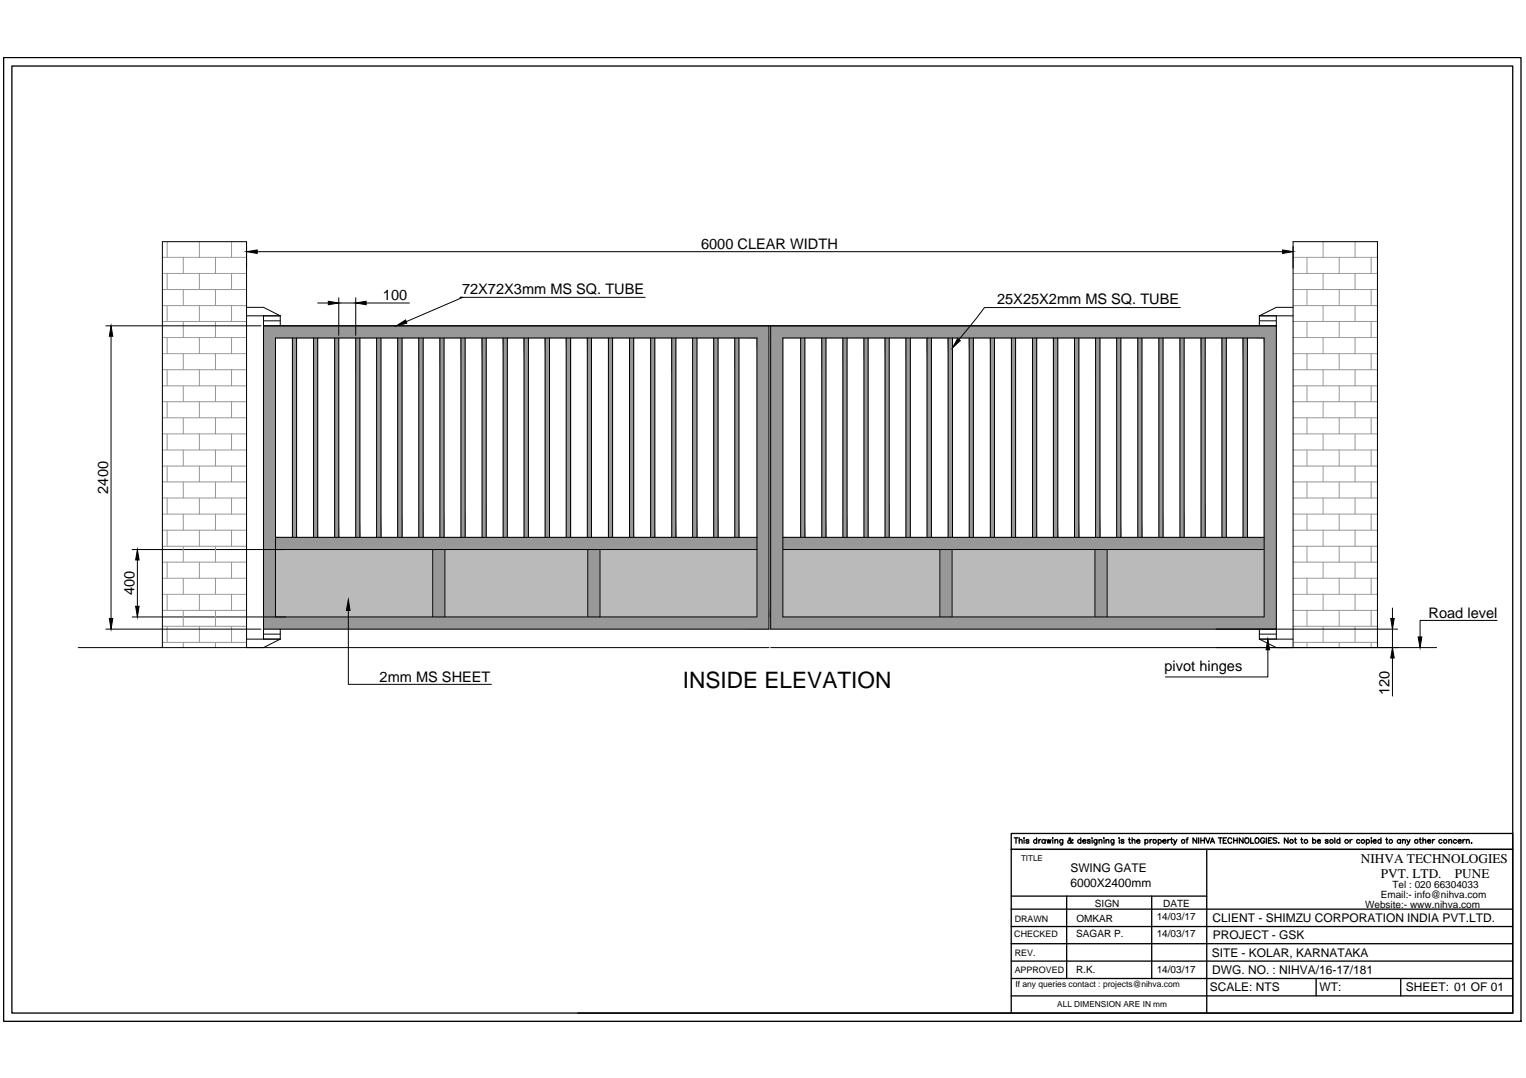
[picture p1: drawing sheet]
<svg xmlns="http://www.w3.org/2000/svg" width="297mm" height="210mm" viewBox="0 0 297 210" stroke-linecap="round" stroke-linejoin="round" font-family="sans-serif">
<!-- layer: 0 -->
<g fill="#989898" stroke="#989898" stroke-width=".19">
<path d="M51.3 63.4v2.4h98.4zM51.3 63.4h98.4v2.4z"/>
<path d="M51.3 65.8v41.2h2.3zM51.3 65.8h2.3v41.2z"/>
<path d="M147.3 65.8v54.3h2.4zM147.3 65.8h2.4v54.3z"/>
<path d="M51.3 107v13.1h2.3zM51.3 107h2.3v13.1z"/>
<path d="M51.3 120.1v2.4h98.4zM51.3 120.1h98.4v2.4z"/>
<path d="M53.6 104.6v2.4h93.7zM53.6 104.6h93.7v2.4z"/>
<path d="M84.2 107v13.1h2.4zM84.2 107h2.4v13.1z"/>
<path d="M114.4 107v13.1h2.4zM114.4 107h2.4v13.1z"/>
<path d="M56.9 65.8v38.8h.8zM56.9 65.8h.8v38.8z"/>
<path d="M97.9 65.8v38.8h.8zM97.9 65.8h.8v38.8z"/>
<path d="M93.8 65.8v38.8h.8zM93.8 65.8h.8v38.8z"/>
<path d="M89.7 65.8v38.8h.8zM89.7 65.8h.8v38.8z"/>
<path d="M85.6 65.8v38.8h.8zM85.6 65.8h.8v38.8z"/>
<path d="M81.5 65.8v38.8h.9zM81.5 65.8h.9v38.8z"/>
<path d="M77.4 65.8v38.8h.9zM77.4 65.8h.9v38.8z"/>
<path d="M73.3 65.8v38.8h.9zM73.3 65.8h.9v38.8z"/>
<path d="M69.2 65.8v38.8h.8zM69.2 65.8h.8v38.8z"/>
<path d="M65.1 65.8v38.8h.8zM65.1 65.8h.8v38.8z"/>
<path d="M61 65.8v38.8h.8zM61 65.8h.8v38.8z"/>
<path d="M102 65.8v38.8h.9zM102 65.8h.9v38.8z"/>
<path d="M138.9 65.8v38.8h.9zM138.9 65.8h.9v38.8z"/>
<path d="M134.8 65.8v38.8h.9zM134.8 65.8h.9v38.8z"/>
<path d="M130.8 65.8v38.8h.8zM130.8 65.8h.8v38.8z"/>
<path d="M126.6 65.8v38.8h.9zM126.6 65.8h.9v38.8z"/>
<path d="M122.5 65.8v38.8h.8zM122.5 65.8h.8v38.8z"/>
<path d="M118.4 65.8v38.8h.8zM118.4 65.8h.8v38.8z"/>
<path d="M114.3 65.8v38.8h.8zM114.3 65.8h.8v38.8z"/>
<path d="M110.2 65.8v38.8h.9zM110.2 65.8h.9v38.8z"/>
<path d="M106.1 65.8v38.8h.9zM106.1 65.8h.9v38.8z"/>
<path d="M143 65.8v38.8h.8zM143 65.8h.8v38.8z"/>
<path d="M150 63.4v2.4h98.4zM150 63.4h98.4v2.4z"/>
<path d="M246.1 65.8v41.2h2.3zM246.1 65.8h2.3v41.2z"/>
<path d="M246.1 107v13.1h2.3zM246.1 107h2.3v13.1z"/>
<path d="M150 65.8v54.3h2.4zM150 65.8h2.4v54.3z"/>
<path d="M150 120.1v2.4h98.4zM150 120.1h98.4v2.4z"/>
<path d="M152.4 104.6v2.4h93.7zM152.4 104.6h93.7v2.4z"/>
<path d="M213.1 107v13.1h2.4zM213.1 107h2.4v13.1z"/>
<path d="M183 107v13.1h2.3zM183 107h2.3v13.1z"/>
<path d="M242 65.8v38.8h.8zM242 65.8h.8v38.8z"/>
<path d="M201 65.8v38.8h.8zM201 65.8h.8v38.8z"/>
<path d="M205 65.8v38.8h.9zM205 65.8h.9v38.8z"/>
<path d="M209.2 65.8v38.8h.8zM209.2 65.8h.8v38.8z"/>
<path d="M213.3 65.8v38.8h.8zM213.3 65.8h.8v38.8z"/>
<path d="M217.4 65.8v38.8h.8zM217.4 65.8h.8v38.8z"/>
<path d="M221.5 65.8v38.8h.8zM221.5 65.8h.8v38.8z"/>
<path d="M225.6 65.8v38.8h.8zM225.6 65.8h.8v38.8z"/>
<path d="M229.7 65.8v38.8h.8zM229.7 65.8h.8v38.8z"/>
<path d="M233.8 65.8v38.8h.8zM233.8 65.8h.8v38.8z"/>
<path d="M237.9 65.8v38.8h.8zM237.9 65.8h.8v38.8z"/>
<path d="M196.9 65.8v38.8h.8zM196.9 65.8h.8v38.8z"/>
<path d="M160 65.8v38.8h.8zM160 65.8h.8v38.8z"/>
<path d="M164.1 65.8v38.8h.8zM164.1 65.8h.8v38.8z"/>
<path d="M168.2 65.8v38.8h.8zM168.2 65.8h.8v38.8z"/>
<path d="M172.3 65.8v38.8h.8zM172.3 65.8h.8v38.8z"/>
<path d="M176.3 65.8v38.8h.9zM176.3 65.8h.9v38.8z"/>
<path d="M180.5 65.8v38.8h.8zM180.5 65.8h.8v38.8z"/>
<path d="M184.6 65.8v38.8h.8zM184.6 65.8h.8v38.8z"/>
<path d="M188.7 65.8v38.8h.8zM188.7 65.8h.8v38.8z"/>
<path d="M192.8 65.8v38.8h.8zM192.8 65.8h.8v38.8z"/>
<path d="M155.9 65.8v38.8h.8zM155.9 65.8h.8v38.8z"/>
</g>
<g fill="none" stroke="#000" stroke-width=".19">
<path d="M48 59.8h3.3l3.3 1.7M50.1 49h199.6M61.8 59h2.1M65.9 58v7.3M65.9 59h3.3M69.2 58v7.3M71.3 59h8.4M125.6 57.9h-36h.5l-11 4.7M229.8 59.9h-38.2l-4.9 6.2M251.7 59.8h-3.3l-3.3 1.7M20.6 63.4h30.2M21.6 65.5v54.9"/>
<path d="M48 61.5h6.6M51.3 61.5v62.9M51.3 63.4h197.1M51.3 62.5h3.3M54.6 61.5v1.9M56.9 65.8v38.8M57.7 65.8v38.8M61 65.8v38.8M61.8 65.8v38.8M65.1 65.8v38.8M65.9 65.8v38.8M69.2 65.8v38.8"/>
<path d="M70 65.8v38.8M73.3 65.8v38.8M74.2 65.8v38.8M77.4 65.8v38.8M78.3 65.8v38.8M81.5 65.8v38.8M82.4 65.8v38.8M85.6 65.8v38.8M86.4 65.8v38.8M89.7 65.8v38.8M90.5 65.8v38.8M93.8 65.8v38.8"/>
<path d="M94.6 65.8v38.8M97.9 65.8v38.8M98.7 65.8v38.8M102 65.8v38.8M102.9 65.8v38.8M106.1 65.8v38.8M107 65.8v38.8M110.2 65.8v38.8M111.1 65.8v38.8M114.3 65.8v38.8M115.1 65.8v38.8M118.4 65.8v38.8"/>
<path d="M119.2 65.8v38.8M122.5 65.8v38.8M123.3 65.8v38.8M126.6 65.8v38.8M127.5 65.8v38.8M130.8 65.8v38.8M131.6 65.8v38.8M134.8 65.8v38.8M135.7 65.8v38.8M138.9 65.8v38.8M139.8 65.8v38.8M143 65.8v38.8"/>
<path d="M143.8 65.8v38.8M149.7 63.4v59.1h-98.4M150 63.4v59.1h122.1M152.4 65.8h93.7v54.3h-93.7zM155.9 65.8v38.8M156.7 65.8v38.8M160 65.8v38.8M160.8 65.8v38.8M164.1 65.8v38.8M164.9 65.8v38.8M168.2 65.8v38.8M169 65.8v38.8"/>
<path d="M172.3 65.8v38.8M173.1 65.8v38.8M176.3 65.8v38.8M177.2 65.8v38.8M180.5 65.8v38.8M181.3 65.8v38.8M184.6 65.8v38.8M185.4 65.8v38.8M188.7 65.8v38.8M189.5 65.8v38.8M192.8 65.8v38.8M193.6 65.8v38.8"/>
<path d="M196.9 65.8v38.8M197.7 65.8v38.8M201 65.8v38.8M201.8 65.8v38.8M205 65.8v38.8M205.9 65.8v38.8M209.2 65.8v38.8M210 65.8v38.8M213.3 65.8v38.8M214.1 65.8v38.8M217.4 65.8v38.8M218.2 65.8v38.8"/>
<path d="M221.5 65.8v38.8M222.3 65.8v38.8M225.6 65.8v38.8M226.4 65.8v38.8M229.7 65.8v38.8M230.5 65.8v38.8M233.8 65.8v38.8M234.6 65.8v38.8M237.9 65.8v38.8M238.7 65.8v38.8M242 65.8v38.8M242.8 65.8v38.8"/>
<path d="M245.1 61.5h6.6M245.1 62.5h3.3M245.1 61.5v1.9M248.4 61.5v62.9M25.7 107h121.6M26.7 109v9.1M53.6 104.6h93.7M67.8 118.9v14.4h27.9M84.2 107v13.1M86.6 107v13.1M114.4 107v13.1M116.8 107v13.1"/>
<path d="M152.4 107h93.7M152.4 104.6h93.7M183 107v13.1M185.3 107v13.1M213.1 107v13.1M215.5 107v13.1M271 118.4v2M15.2 126.1h134.5M20.6 122.5h30.2M25.7 120.1h121.6v-54.3h-93.7v54.3M31.6 126.1v-79h16.4v79M48 124.4h6.6"/>
<path d="M51.3 123.5h3.3M54.6 122.5v1.9M54.6 124.4l-3.3 1.7M150 126.1h129.6M245.1 124.4h6.6M245.1 123.5h3.3M245.1 122.5v1.9M245.1 124.4l3.3 1.7M246.8 126.5v5.3h-19.9M251.7 126.1v-79h16.4v79M271 122.5v3.6M271 128.1v7.4"/>
<path d="M291.4 120.8h-15v3.2"/>
</g>
<g fill="#bababa" stroke="#bababa" stroke-width=".19">
<path d="M53.6 107v13.1h30.6zM53.6 107h30.6v13.1z"/>
<path d="M116.8 107v13.1h30.5zM116.8 107h30.5v13.1z"/>
<path d="M86.6 107v13.1h27.8zM86.6 107h27.8v13.1z"/>
<path d="M215.5 107v13.1h30.6zM215.5 107h30.6v13.1z"/>
<path d="M152.4 107v13.1h30.6zM152.4 107h30.6v13.1z"/>
<path d="M185.3 107v13.1h27.8zM185.3 107h27.8v13.1z"/>
</g>
<g fill="#000" stroke="#000" stroke-width=".19">
<path d="M48 49l2.1-.3v.6zM63.9 58.7l2 .3-2 .3zM69.2 59l2.1-.3v.6zM249.7 48.7l2 .3-2 .3zM21.6 63.4l.4 2.1h-.7zM77.2 63.4l1.7-1.1 .3 .6zM186.4 65.9l.5 .4-1.5 1.4zM26.7 107l.4 2h-.7zM26.4 118.1h.7l-.4 2zM67.8 116.8l.3 2.1h-.7zM21.3 120.4h.7l-.4 2.1zM246.8 124.4l.3 2.1h-.6z"/>
<path d="M270.7 120.4h.7l-.4 2.1zM271 126.1l.4 2h-.7zM276 124h.8l-.4 2.1z"/>
</g>
<g fill="none" stroke="#989898" stroke-width=".19">
<path d="M31.6 50.1h16.4M31.6 53.2h16.4M31.6 56.4h16.4M31.6 59.5h16.4M32.5 47.1v3M32.5 53.2v3.2M32.5 59.5v3.1M35.7 50.1v3.1M35.7 56.4v3.1M38.8 47.1v3M38.8 53.2v3.2M38.8 59.5v3.1"/>
<path d="M41.9 50.1v3.1M41.9 56.4v3.1M45.1 47.1v3M45.1 53.2v3.2M45.1 59.5v3.1M251.7 50.1h16.4M251.7 53.2h16.4M251.7 56.4h16.4M251.7 59.5h16.4M254.4 50.1v3.1M254.4 56.4v3.1M257.5 47.1v3"/>
<path d="M257.5 53.2v3.2M257.5 59.5v3.1M260.7 50.1v3.1M260.7 56.4v3.1M263.8 47.1v3M263.8 53.2v3.2M263.8 59.5v3.1M266.9 50.1v3.1M266.9 56.4v3.1M31.6 62.6h16.4M31.6 65.7h16.4M31.6 68.9h16.4"/>
<path d="M31.6 72h16.4M31.6 75.1h16.4M31.6 78.2h16.4M32.5 65.7v3.2M32.5 72v3.1M32.5 78.2v3.2M35.7 62.6v3.1M35.7 68.9v3.1M35.7 75.1v3.1M38.8 65.7v3.2M38.8 72v3.1M38.8 78.2v3.2"/>
<path d="M41.9 62.6v3.1M41.9 68.9v3.1M41.9 75.1v3.1M45.1 65.7v3.2M45.1 72v3.1M45.1 78.2v3.2M251.7 62.6h16.4M251.7 65.7h16.4M251.7 68.9h16.4M251.7 72h16.4M251.7 75.1h16.4M251.7 78.2h16.4"/>
<path d="M254.4 62.6v3.1M254.4 68.9v3.1M254.4 75.1v3.1M257.5 65.7v3.2M257.5 72v3.1M257.5 78.2v3.2M260.7 62.6v3.1M260.7 68.9v3.1M260.7 75.1v3.1M263.8 65.7v3.2M263.8 72v3.1M263.8 78.2v3.2"/>
<path d="M266.9 62.6v3.1M266.9 68.9v3.1M266.9 75.1v3.1M31.6 81.4h16.4M31.6 84.5h16.4M31.6 87.6h16.4M31.6 90.7h16.4M31.6 93.8h16.4M31.6 97h16.4M32.5 84.5v3.1M32.5 90.7v3.1M32.5 97v3.1"/>
<path d="M35.7 81.4v3.1M35.7 87.6v3.1M35.7 93.8v3.2M38.8 84.5v3.1M38.8 90.7v3.1M38.8 97v3.1M41.9 81.4v3.1M41.9 87.6v3.1M41.9 93.8v3.2M45.1 84.5v3.1M45.1 90.7v3.1M45.1 97v3.1"/>
<path d="M251.7 81.4h16.4M251.7 84.5h16.4M251.7 87.6h16.4M251.7 90.7h16.4M251.7 93.8h16.4M251.7 97h16.4M254.4 81.4v3.1M254.4 87.6v3.1M254.4 93.8v3.2M257.5 84.5v3.1M257.5 90.7v3.1M257.5 97v3.1"/>
<path d="M260.7 81.4v3.1M260.7 87.6v3.1M260.7 93.8v3.2M263.8 84.5v3.1M263.8 90.7v3.1M263.8 97v3.1M266.9 81.4v3.1M266.9 87.6v3.1M266.9 93.8v3.2M31.6 100.1h16.4M31.6 103.2h16.4M31.6 106.4h16.4"/>
<path d="M31.6 109.5h16.4M31.6 112.6h16.4M31.6 115.7h16.4M31.6 118.9h16.4M32.5 103.2v3.2M32.5 109.5v3.1M32.5 115.7v3.2M35.7 100.1v3.1M35.7 106.4v3.1M35.7 112.6v3.1M35.7 118.9v3M38.8 103.2v3.2"/>
<path d="M38.8 109.5v3.1M38.8 115.7v3.2M41.9 100.1v3.1M41.9 106.4v3.1M41.9 112.6v3.1M41.9 118.9v3M45.1 103.2v3.2M45.1 109.5v3.1M45.1 115.7v3.2M251.7 100.1h16.4M251.7 103.2h16.4M251.7 106.4h16.4"/>
<path d="M251.7 109.5h16.4M251.7 112.6h16.4M251.7 115.7h16.4M251.7 118.9h16.4M254.4 100.1v3.1M254.4 106.4v3.1M254.4 112.6v3.1M254.4 118.9v3M257.5 103.2v3.2M257.5 109.5v3.1M257.5 115.7v3.2M260.7 100.1v3.1"/>
<path d="M260.7 106.4v3.1M260.7 112.6v3.1M260.7 118.9v3M263.8 103.2v3.2M263.8 109.5v3.1M263.8 115.7v3.2M266.9 100.1v3.1M266.9 106.4v3.1M266.9 112.6v3.1M266.9 118.9v3M31.6 121.9h16.4M31.6 125.1h16.4"/>
<path d="M32.5 121.9v3.2M35.7 125.1v1M38.8 121.9v3.2M41.9 125.1v1M45.1 121.9v3.2M251.7 121.9h16.4M251.7 125.1h16.4M254.4 125.1v1M257.5 121.9v3.2M260.7 125.1v1M263.8 121.9v3.2M266.9 125.1v1"/>
</g>
<g fill="none" stroke="#000" stroke-width=".25">
<path d="M.7 11.2h295.4v187.7h-295.4zM2.3 12.9h292.2v184.4h-292.2zM196.8 177h97.7M196.8 174.5h38.1M197.4 163.1h.7M197.8 163.1v1.1M198.4 163.7l.1-.2h.4l.1 .7M198.4 163.1v1.1M199.3 163.2h.1M199.3 163.5v.7M200.3 163.6l-.1-.1h-.4v.2l.5 .3-.2 .2-.4-.2M201.8 163.6a.33 .33 0 0 0-.5 0 .33 .33 0 0 0 0 .5 .33 .33 0 0 0 .5-.1"/>
<path d="M201.8 163.1v1.1M202.2 163.5v.7M202.6 163.5l-.4 .3M203.4 163.6a.35 .35 0 0 0-.5 0 .35 .35 0 0 0 0 .5 .35 .35 0 0 0 .5-.1M203.4 163.5v.7M203.8 163.5l.2 .7 .2-.7 .2 .7 .2-.7M204.9 163.2h.1M204.9 163.5v.7M205.3 163.7l.2-.2h.4v.7M205.3 163.5v.7M206.9 163.5l-.1 1h-.4M206.9 163.6a.35 .35 0 0 0-.6 0 .35 .35 0 0 0 0 .5 .35 .35 0 0 0 .6-.1"/>
<path d="M207.6 174.5v16M208.9 163.6l-.1-.1a.78 .78 0 0 1-.9 .7v-.4l.5-.4-.1-.3-.2 .2v.2l.5 .7h.2l.1-.1M210.4 163.6a.33 .33 0 0 0-.5 0 .33 .33 0 0 0 0 .5 .33 .33 0 0 0 .5-.1M210.4 163.1v1.1M210.8 163.8h.6a.35 .35 0 0 0-.4-.3 .35 .35 0 0 0-.3 .4 .35 .35 0 0 0 .3 .3l.4-.2M212.2 163.6l-.2-.1h-.3v.1l.5 .3v.3h-.3l-.2-.2M212.5 163.2h.1M212.6 163.5v.7M213.5 163.5v1h-.4M213.5 163.6a.33 .33 0 0 0-.5 0 .33 .33 0 0 0 0 .5 .33 .33 0 0 0 .5-.1M213.9 163.7l.3-.2h.2l.1 .7M213.9 163.5v.7"/>
<path d="M214.8 163.2h.2zM214.9 163.5v.7M215.3 163.7l.2-.2h.3v.7M215.3 163.5v.7M216.8 163.5v1h-.4M216.8 163.6a.33 .33 0 0 0-.5 0 .33 .33 0 0 0 0 .5 .33 .33 0 0 0 .5-.1M217.8 163.2h.1zM217.9 163.5v.7M218.8 163.6l-.1-.1h-.4v.2l.5 .3-.2 .2-.4-.2M219.7 163.5h.3M219.8 163.1v.9l.1 .2h.2M220.4 163.7l.1-.2h.4v.7"/>
<path d="M220.4 163.1v1.1M221.3 163.8l.6-.1a.34 .34 0 0 0-.5-.1 .34 .34 0 0 0 0 .5 .34 .34 0 0 0 .5-.1M222.9 163.6a.33 .33 0 0 1 .5 0 .33 .33 0 0 1 0 .5 .33 .33 0 0 1-.5-.1M222.9 163.5v1M223.8 163.5v.7M224.2 174.5v16M224.2 163.5h-.2l-.2 .3M225.5 163.6a.33 .33 0 0 1 .4 0 .33 .33 0 0 1 0 .5 .33 .33 0 0 1-.4-.1M225.5 163.5v1M226.3 163.8l.7-.1a.34 .34 0 0 0-.5-.1 .34 .34 0 0 0 0 .5 .34 .34 0 0 0 .5-.1M227.3 163.5v.7M227.7 163.5h-.3l-.1 .3"/>
<path d="M227.9 163.5h.3M228 163.1v.9l.1 .2h.2M228.5 163.5l.3 .7 .3-.7M228.8 164.2l-.4 .3M230.9 163.5h.3M231.3 163.1l-.2 .1-.1 .2v.8M232.9 163.1v1.1l-.7-1.1v1.1M233.3 163.1v1.1M233.8 163.1v1.1M233.8 163.6h.6M234.4 163.1v1.1M234.7 163.1l.4 1.1 .4-1.1"/>
<path d="M234.9 165.4v31.9M235.6 164.2l.4-1.1 .4 1.1M235.7 163.9h.5M237.1 163.1h.8M237.5 163.1v1.1M238.1 163.6h.4M238.7 163.1h-.6v1.1h.6M239.8 163.4a.39 .39 0 0 0-.5-.3 .39 .39 0 0 0-.3 .4v.3a.39 .39 0 0 0 .3 .4 .39 .39 0 0 0 .5-.3M240.1 163.6h.7M240.1 163.1v1.1M240.8 163.1v1.1M242 163.1v1.1l-.8-1.1v1.1"/>
<path d="M242.4 163.3a.45 .45 0 0 1 .6-.1 .45 .45 0 0 1 .1 .6 .4 .4 0 0 1-.4 .4 .4 .4 0 0 1-.4-.4zM243.4 163.1v1.1h.7M244.4 163.3a.47 .47 0 0 1 .7 .3 .47 .47 0 0 1-.7 .4zM246.2 163.4a.39 .39 0 0 0-.5-.3 .39 .39 0 0 0-.3 .4v.3a.38 .38 0 0 0 .4 .4 .38 .38 0 0 0 .4-.4h-.3M246.5 163.1v1.1M246.9 163.6h.4M247.6 163.1h-.7v1.1h.7M248.5 163.3l-.2-.2-.5 .2 .1 .2 .6 .4-.2 .3-.5-.2M248.9 164.1v.1zM250.7 163.1v1.1l-.7-1.1v1.1M252 163.5h.3M252.1 163.1v.9l.1 .2h.2"/>
<path d="M253.2 163.5h.4M253.4 163.1v.9l.2 .2M255.5 163.6a.35 .35 0 0 1 .5 0 .35 .35 0 0 1 0 .5 .35 .35 0 0 1-.5-.1M255.5 163.1v1.1M256.4 163.8h.6a.35 .35 0 0 0-.4-.3 .35 .35 0 0 0-.3 .4 .35 .35 0 0 0 .4 .3l.3-.2M258.5 163.6l-.2-.1h-.3v.2l.5 .3-.2 .2h-.3v-.2M259.8 163.1v1.1M260.8 163.6a.33 .33 0 0 0-.5 0 .33 .33 0 0 0 0 .5 .33 .33 0 0 0 .5-.1M260.8 163.1v1.1M262.8 163.5v.7M263.2 163.5h-.2l-.2 .3M264.7 163.6a.33 .33 0 0 0-.5 0 .33 .33 0 0 0 0 .5 .33 .33 0 0 0 .5-.1"/>
<path d="M266 163.6a.33 .33 0 0 1 .5 0 .33 .33 0 0 1 0 .5 .33 .33 0 0 1-.5-.1M266 163.5v1M266.9 163.2h.1M266.9 163.5v.7M267.3 163.8h.6l-.1-.2a.33 .33 0 0 0-.4 0 .33 .33 0 0 0 0 .5 .33 .33 0 0 0 .5-.1M268.8 163.6a.33 .33 0 0 0-.5 0 .33 .33 0 0 0 0 .5 .33 .33 0 0 0 .5-.1M268.8 163.1v1.1M269.7 163.5h.4M269.9 163.1v.9v.2h.3M272.6 163.6a.35 .35 0 0 0-.5 0 .35 .35 0 0 0 0 .5 .35 .35 0 0 0 .5-.1M272.6 163.5v.7M273 163.7l.2-.2h.3v.7"/>
<path d="M273 163.5v.7M273.8 163.5l.4 .7 .3-.7M274.2 164.2l-.4 .3M276.3 163.5h.3M276.4 163.1v.9l.1 .2h.2M277 163.7l.1-.2h.4v.7M277 163.1v1.1M277.9 163.8h.6a.35 .35 0 0 0-.6-.2 .35 .35 0 0 0 .2 .6l.4-.2M278.8 163.5v.7M279.3 163.5h-.3l-.2 .3M280.7 163.6a.35 .35 0 0 0-.5 0 .35 .35 0 0 0 0 .5 .35 .35 0 0 0 .5-.1M282 163.7l.1-.2h.4l.1 .7"/>
<path d="M282 163.5v.7M283.5 163.6a.33 .33 0 0 0-.5 0 .33 .33 0 0 0 0 .5 .33 .33 0 0 0 .5-.1M283.8 163.8h.6a.35 .35 0 0 0-.4-.3 .35 .35 0 0 0-.3 .4 .35 .35 0 0 0 .4 .3l.3-.2M284.8 163.5v.7M285.2 163.5h-.3l-.1 .3M285.4 163.7l.2-.2h.3l.1 .7M285.4 163.5v.7M286.4 164.2h.1zM112.5 197.3h182M196.8 197.3v-31.9h97.7h-97.7v-3.1h97.7v35M196.8 187.1h97.7M196.8 183.8h97.7"/>
<path d="M196.8 180.4h97.7M196.8 190.5h97.7M196.8 193.9h97.7M256.2 190.5v3.4M272.7 190.5v3.4"/>
<circle cx="224.8" cy="163.8" r=".35"/>
<circle cx="230.3" cy="163.8" r=".35"/>
<circle cx="251.4" cy="163.8" r=".35"/>
<circle cx="254.2" cy="163.8" r=".35"/>
<circle cx="259.2" cy="163.8" r=".35"/>
<circle cx="262.1" cy="163.8" r=".35"/>
<circle cx="265.3" cy="163.8" r=".35"/>
<circle cx="270.7" cy="163.8" r=".35"/>
<circle cx="275.7" cy="163.8" r=".35"/>
<circle cx="281.3" cy="163.8" r=".35"/>
</g>
<text font-size="4.4" x="132.9" y="133.9">INSIDE ELEVATION</text>
<g font-size="2.8">
<text x="136.5" y="48.5">6000 CLEAR WIDTH</text>
<text x="74.5" y="58.4">100</text>
<text x="89.9" y="57.2">72X72X3mm MS SQ. TUBE</text>
<text x="194.1" y="59.2">25X25X2mm MS SQ. TUBE</text>
<text x="21.1" y="96.1" transform="rotate(-90 21.1 96.1)">2400</text>
<text x="26.2" y="115.9" transform="rotate(-90 26.2 115.9)">400</text>
<text x="278.1" y="120.3">Road level</text>
<text x="226.7" y="130.7">pivot hinges</text>
<text x="73.9" y="132.7">2mm MS SHEET</text>
<text x="270.5" y="135.3" transform="rotate(-90 270.5 135.3)">120</text>
</g>
<g font-size="2.6">
<text x="264.9" y="168.1">NIHVA TECHNOLOGIES</text>
<text x="268.8" y="171.1">PVT. LTD.</text>
<text x="283.2" y="171.1">PUNE</text>
</g>
<g font-size="2.3">
<text x="208.4" y="169.8">SWING GATE</text>
<text x="208.4" y="172.6">6000X2400mm</text>
<text x="236" y="179.6">CLIENT - SHIMZU CORPORATION INDIA PVT.LTD.</text>
<text x="236.1" y="182.9">PROJECT - GSK</text>
<text x="235.9" y="186.3">SITE - KOLAR, KARNATAKA</text>
<text x="236" y="189.6">DWG. NO. : NIHVA/16-17/181</text>
<text x="235.5" y="193">SCALE: NTS</text>
<text x="256.9" y="193">WT:</text>
<text x="273.7" y="193">SHEET: 01 OF 01</text>
</g>
<g font-size="1.9">
<text x="271" y="173">Tel : 020 66304033</text>
<text x="209.5" y="179.5">OMKAR</text>
<text x="213.1" y="176.5">SIGN</text>
<text x="225.2" y="179.1">14/03/17</text>
<text x="226.4" y="176.5">DATE</text>
<text x="265.7" y="176.8">Website:- www.nihva.com</text>
<text x="268.8" y="174.9">Email:- info@nihva.com</text>
<text x="209.5" y="182.4">SAGAR P.</text>
<text x="225.2" y="182.4">14/03/17</text>
<text x="209.5" y="189.4">R.K.</text>
<text x="225.2" y="189.5">14/03/17</text>
</g>
<g font-size="1.7">
<text x="197.5" y="179.4">DRAWN</text>
<text x="197.4" y="182.4">CHECKED</text>
<text x="197.5" y="186.2">REV.</text>
<text x="197.5" y="189.6">APPROVED</text>
<text x="197.6" y="192.2">If any queries contact : projects@nihva.com</text>
</g>
<g font-size="1.6">
<text x="198.7" y="167.7">TITLE</text>
<text x="205.8" y="196.1">ALL DIMENSION ARE IN mm</text>
</g>
</svg>
